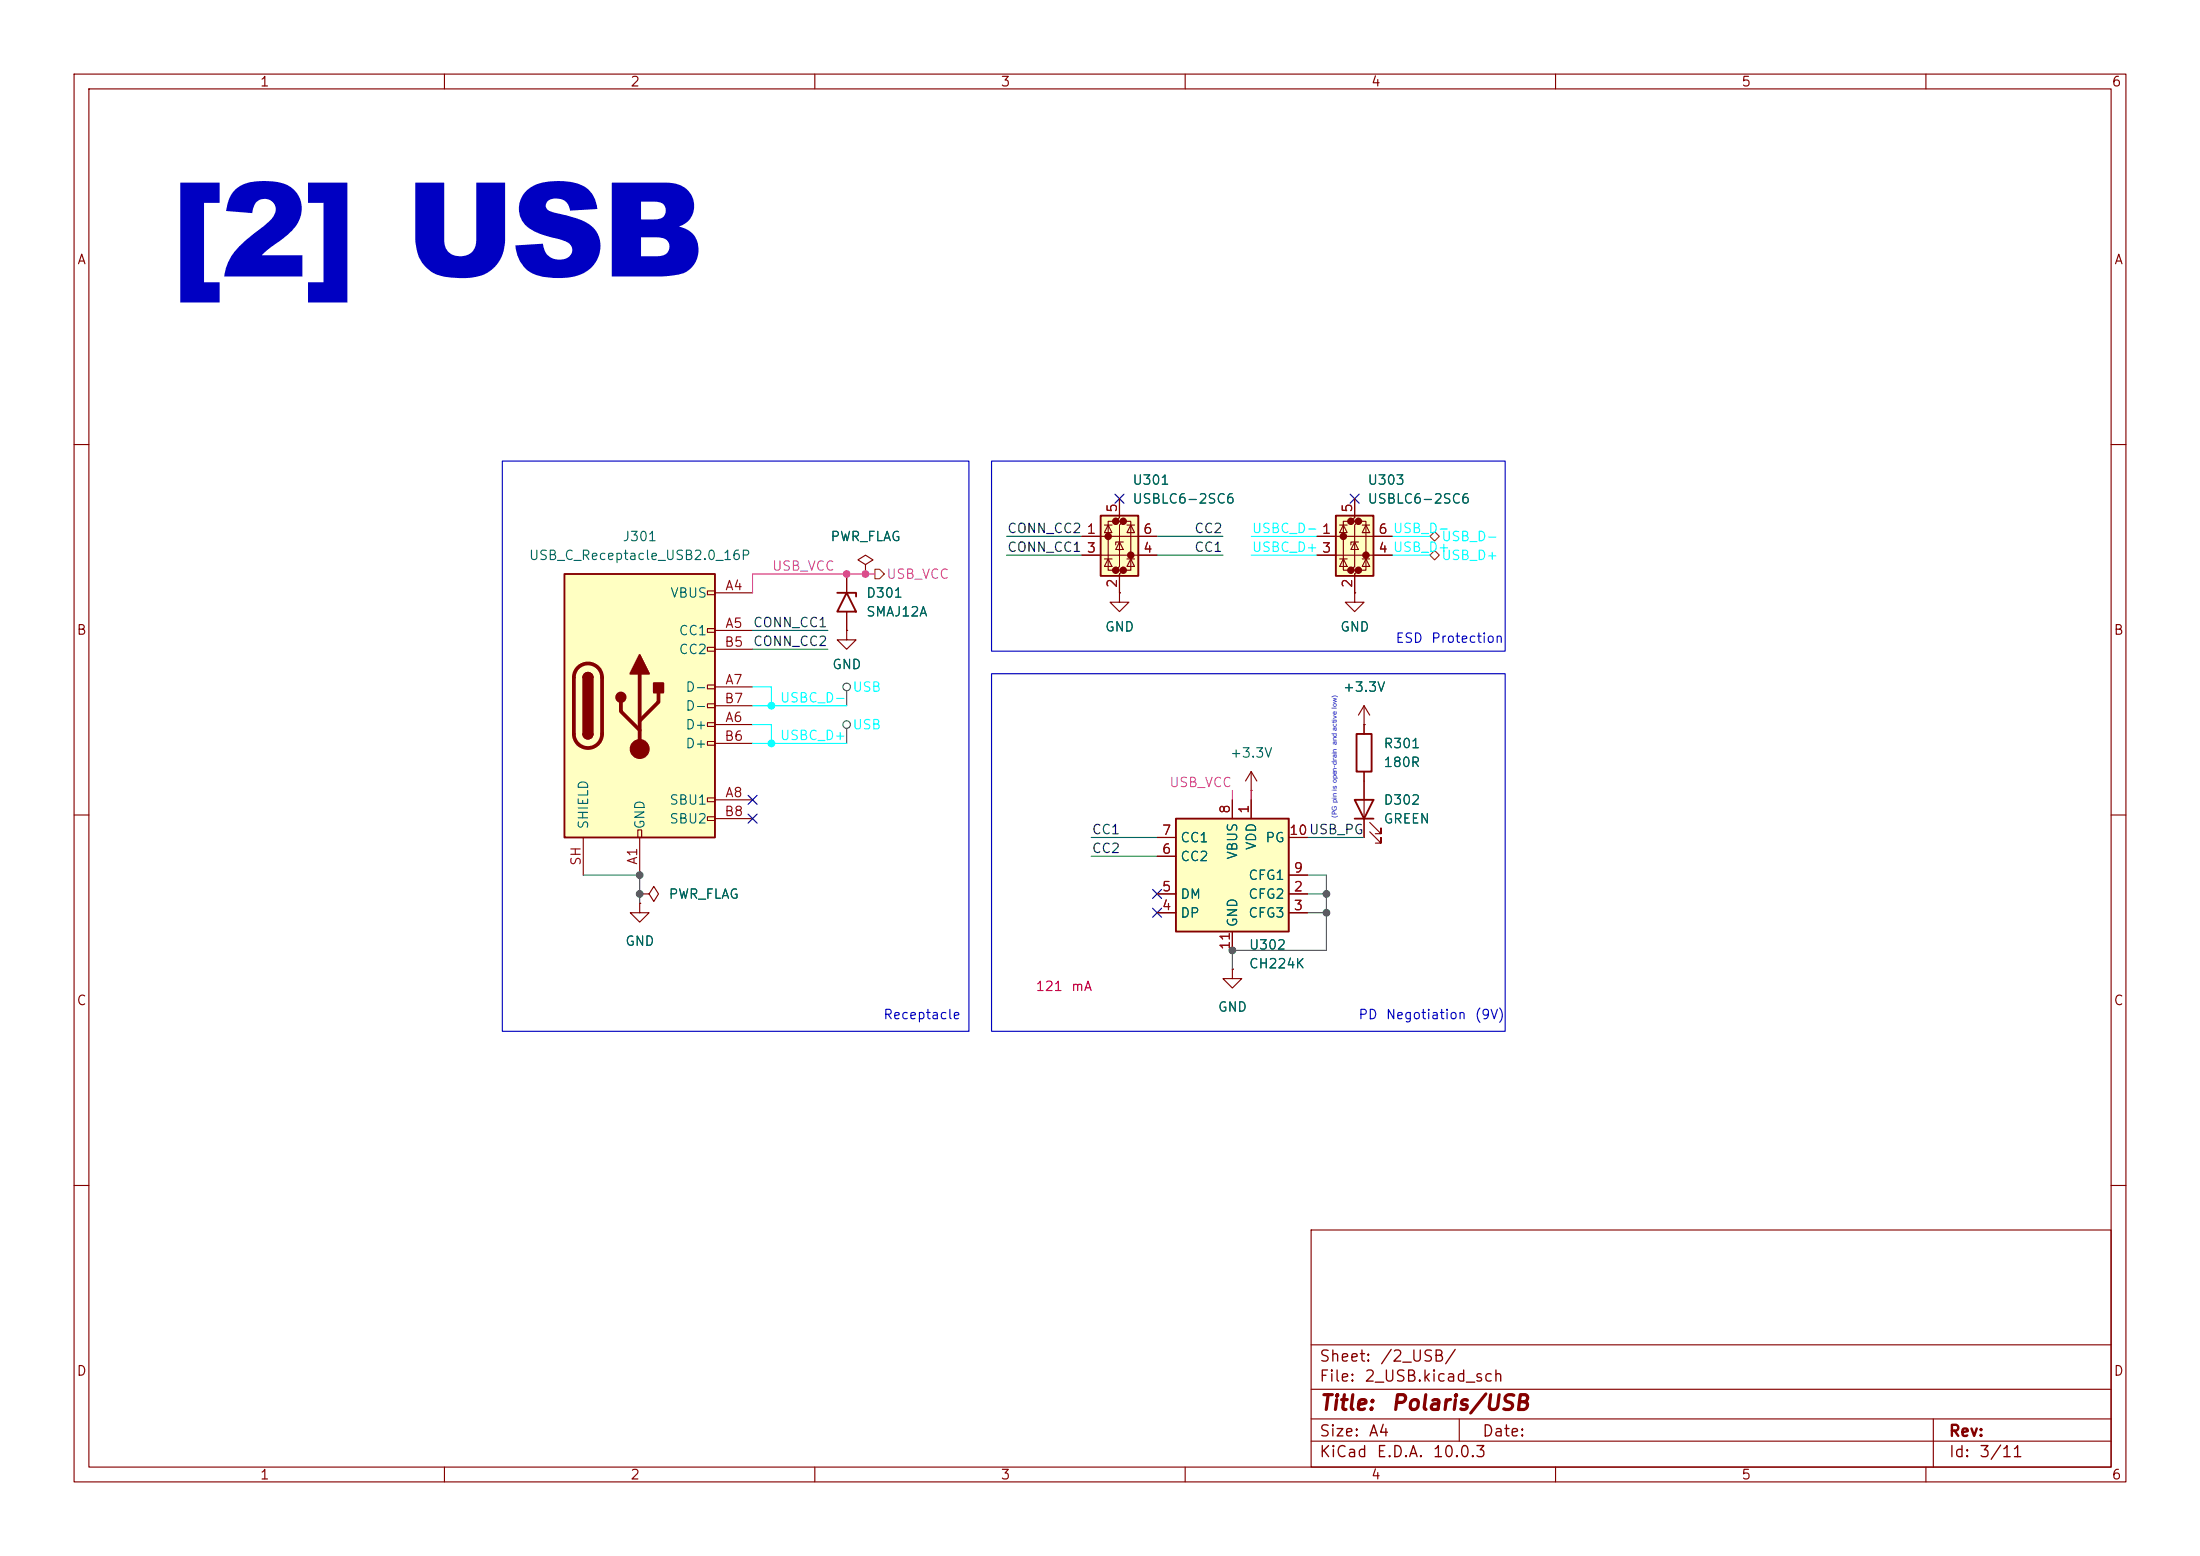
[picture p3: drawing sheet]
<svg xmlns="http://www.w3.org/2000/svg" width="297mm" height="210mm" viewBox="0 0 297 210" stroke-linecap="round" stroke-linejoin="round" font-family="sans-serif">
<g fill="none" stroke="#840000" stroke-width=".15">
<path d="M10 10h277v190h-277zM12 12h273v186h-273zM60 10v2M110 10v2M160 10v2M210 10v2M260 10v2M10 60h2M114.3 77.5v2.5M116.8 76.2l1.1-.6-1.1-.7-1 .7 1 .6v1.3M116.8 77.5h.1M285 60h2"/>
<path d="M114.3 85.1v1.3h1.3l-1.3 1.2-1.3-1.2h1.3M114.3 85.1h.1M114.3 82.6v2.5M184.1 97.8v1.3M10 110h2M168.9 106.7h.1M168.9 104.1l-.8 1.3M168.9 104.1l.8 1.3M168.9 104.1v2.6M184.1 104.1v1.3M285 110h2M86.4 121.9v1.3h1.2l-1.2 1.3-1.3-1.3h1.3"/>
<path d="M86.4 121.9h.1M10 160h2M177 166h108v32h-108zM285 160h2M60 198v2M110 198v2M160 198v2M177 194.5h108M177 191.5h108M177 187.5h108M177 181.5h108M197 191.5v3"/>
<path d="M210 198v2M260 198v2M261 191.5v6.5"/>
</g>
<path d="M113 80h2.6v.5M114.3 80l1.3 2.6h-2.6zM183.1 99.1h2.1v5h-2.1z" fill="none" stroke="#840000" stroke-width=".25"/>
<path d="M76.2 77.5h20.3v35.5h-20.3z" fill="#ffffc2"/>
<g fill="none" stroke="#840000" stroke-width=".15">
<path d="M95.5 79.8h1v.5h-1zM95.5 84.8h1v.5h-1zM95.5 87.4h1v.5h-1zM95.5 92.5h1v.5h-1zM95.5 95h1v.5h-1zM95.5 97.5h1v.5h-1zM96.5 80h5.1M96.5 85.1h5.1M96.5 97.8h5.1M96.5 92.7h5.1M96.5 87.6h5.1M96.5 95.3h5.1"/>
<path d="M184.1 97.8h.1M184.1 95.3v2.5M184.1 95.3l-.7 1.2M184.1 95.3l.8 1.2M78.7 113v5.1M86.1 112h.5v1h-.5zM86.4 113v5.1M95.5 100.1h1v.5h-1zM95.5 107.7h1v.5h-1zM95.5 110.2h1v.5h-1zM96.5 108h5.1M96.5 100.3h5.1"/>
<path d="M96.5 110.5h5.1M184.1 105.4v7.6M184.9 112.3l1.5 1.5v-.8v.8h-.7M184.9 111l1.5 1.5v-.7v.7h-.7M86.4 120.7h1.2l.7-1.1 .6 1.1-.6 1-.7-1M86.4 120.7h.1"/>
</g>
<path d="M76.2 77.5h20.3v35.5h-20.3zM78.7 91.4a.64 .64 0 0 1 .7-.6 .64 .64 0 0 1 .6 .6M78.7 99.1a.64 .64 0 0 0 .7 .6 .64 .64 0 0 0 .6-.6M182.9 108h2.5l-1.3 2.5zM182.9 110.5h2.5" fill="none" stroke="#840000" stroke-width=".25"/>
<path d="M78 90.1a1.9 1.9 0 0 1 2.1-.4 1.9 1.9 0 0 1 1.2 1.7v7.7a1.91 1.91 0 0 1-1.9 1.9 1.91 1.91 0 0 1-1.9-1.9v-7.7a1.9 1.9 0 0 1 .5-1.3zM83.8 94.7v1.3l2.6 2.6M86.4 90.9v10.2M88.9 93.5v1.2l-2.5 2.6" fill="none" stroke="#840000" stroke-width=".51"/>
<g fill="#840000" stroke="#840000" stroke-width=".25">
<path d="M78.7 91.4h1.3v7.7h-1.3z"/>
<path d="M78.9 91a.64 .64 0 0 1 .7-.1 .64 .64 0 0 1 .4 .5h-1.3z"/>
<path d="M78.7 99.1h1.3a.64 .64 0 0 1-.6 .6 .64 .64 0 0 1-.7-.6z"/>
<path d="M86.4 88.4l1.2 2.5h-2.5z"/>
<path d="M88.3 92.2h1.2v1.3h-1.2z"/>
<circle cx="83.8" cy="94.1" r=".63"/>
</g>
<circle cx="86.4" cy="101.1" r="1.27" fill="#840000" stroke="#840000" stroke-width=".15"/>
<path d="M158.7 110.5h15.3v15.2h-15.3z" fill="#ffffc2"/>
<path d="M158.7 110.5h15.3v15.2h-15.3z" fill="none" stroke="#840000" stroke-width=".25"/>
<g fill="none" stroke="#840000" stroke-width=".15">
<path d="M182.9 80v1.3h1.2l-1.2 1.3-1.3-1.3h1.3M182.9 80h.1M156.2 115.6h2.5M156.2 113h2.5M166.4 108v2.5M168.9 108v2.5M174 113h2.5M174 118.1h2.5M156.2 120.7h2.5M156.2 123.2h2.5M166.4 130.8v1.3h1.2l-1.2 1.3-1.3-1.3h1.3M166.4 130.8h.1"/>
<path d="M166.4 125.7v2.6M174 120.7h2.5M174 123.2h2.5"/>
</g>
<path d="M180.3 69.6h5.1v8.1h-5.1z" fill="#ffffc2"/>
<g fill="#840000" stroke="#840000" stroke-width=".51">
<circle cx="181.4" cy="72.4" r=".25"/>
<circle cx="182.4" cy="70.4" r=".25"/>
<circle cx="182.4" cy="77" r=".25"/>
<circle cx="183.4" cy="70.4" r=".25"/>
<circle cx="183.4" cy="77" r=".25"/>
<circle cx="184.4" cy="74.9" r=".25"/>
</g>
<g fill="none" stroke="#840000" stroke-width=".15">
<path d="M177.8 72.4h10.2M177.8 74.9h10.2M180.8 75.4h1.1M180.8 70.9h1.1M181.4 70.9l.5 1h-1.1zM181.4 75.4l.5 1.1h-1.1zM182.4 70.4h-1v6.6h1M182.9 67.3v2.6l-.5 .5h1l-.5 .5v5.6l-.5 .5h1l-.5 .5v2.5M182.9 73.2l.5 1h-1zM183.4 73.2h-1v.3M183.4 70.4h1v6.6h-1M183.9 75.4h1"/>
<path d="M183.9 70.9h1M184.4 70.9l.5 1h-1zM184.4 75.4l.5 1.1h-1z"/>
</g>
<path d="M180.3 69.6h5.1v8.1h-5.1z" fill="none" stroke="#840000" stroke-width=".25"/>
<path d="M148.6 69.6h5.1v8.1h-5.1z" fill="#ffffc2"/>
<g fill="#840000" stroke="#840000" stroke-width=".51">
<circle cx="149.6" cy="72.4" r=".25"/>
<circle cx="150.6" cy="70.4" r=".25"/>
<circle cx="150.6" cy="77" r=".25"/>
<circle cx="151.6" cy="70.4" r=".25"/>
<circle cx="151.6" cy="77" r=".25"/>
<circle cx="152.7" cy="74.9" r=".25"/>
</g>
<g fill="none" stroke="#840000" stroke-width=".15">
<path d="M114.3 77.5v2.5M116.8 77.5h.1M146 72.4h10.2M146 74.9h10.2M149.1 75.4h1M149.1 70.9h1M149.6 70.9l.5 1h-1zM149.6 75.4l.5 1.1h-1zM150.6 70.4h-1v6.6h1M151.1 67.3v2.6l-.5 .5h1l-.5 .5v5.6l-.5 .5h1l-.5 .5v2.5M151.1 73.2l.5 1h-1zM151.6 73.2h-1v.3"/>
<path d="M151.6 70.4h1.1v6.6h-1.1M152.1 75.4h1.1M152.1 70.9h1.1M152.7 70.9l.5 1h-1.1zM152.7 75.4l.5 1.1h-1.1zM177.8 72.4h2.5M177.8 74.9h2.5M182.9 67.3v2.6M182.9 77.5v2.5M185.4 72.4h2.6M185.4 74.9h2.6M114.3 85.1h.1"/>
<path d="M114.3 82.6v2.5M151.1 80v1.3h1.3l-1.3 1.3-1.2-1.3h1.2M151.1 80h.1M182.9 80h.1M184.1 97.8h.1M184.1 97.8v1.3M156.2 115.6h2.5M156.2 113h2.5M166.4 108v2.5M168.9 108v2.5M174 113h2.5M174 118.1h2.5"/>
<path d="M184.1 104.1v3.9M184.1 110.5v2.5M86.4 121.9h.1M86.4 120.7h.1M156.2 120.7h2.5M156.2 123.2h2.5M166.4 130.8h.1M166.4 125.7v2.6M174 120.7h2.5M174 123.2h2.5"/>
</g>
<path d="M148.6 69.6h5.1v8.1h-5.1z" fill="none" stroke="#840000" stroke-width=".25"/>
<g fill="none" stroke="#484848" stroke-width=".15">
<path d="M114.3 93.2v2.1M114.3 98.3v2"/>
<circle cx="114.3" cy="92.7" r=".51"/>
<circle cx="114.3" cy="97.8" r=".51"/>
</g>
<path d="M118.1 76.8h.6l.7 .7-.7 .6h-.6zM193.7 71.8l.6 .6-.6 .6-.7-.6zM193.7 74.3l.6 .6-.6 .7-.7-.7z" fill="none" stroke="#725600" stroke-width=".15"/>
<path d="M118.1 77.5h-16.5v2.5M166.4 106.7v1.3" fill="none" stroke="#f0f" stroke-width=".15"/>
<path d="M168.9 72.4h8.9M168.9 74.9h8.9M188 72.4h5M188 74.9h5M101.6 92.7h2.5v2.6M101.6 97.8h2.5v2.5M101.6 95.3h12.7M101.6 100.3h12.7" fill="none" stroke="#0ff" stroke-width=".15"/>
<path d="M78.7 118.1h7.7v3.8M176.5 118.1h2.6v10.2h-12.7v2.5M176.5 123.2h2.6M176.5 120.7h2.6" fill="none" stroke="#595959" stroke-width=".15"/>
<path d="M135.9 74.9h10.1M135.9 72.4h10.1M156.2 74.9h8.9M156.2 72.4h8.9M101.6 87.6h10.2M101.6 85.1h10.2M147.3 115.6h8.9M147.3 113h8.9M176.5 113h7.6" fill="none" stroke="#009600" stroke-width=".15"/>
<path d="M168.9 106.7v1.3" fill="none" stroke="#f00" stroke-width=".15"/>
<path d="M150.5 66.7l1.2 1.2M151.7 66.7l-1.2 1.2M182.3 66.7l1.2 1.2M183.5 66.7l-1.2 1.2M101 107.3l1.2 1.3M101 109.9l1.2 1.2M102.2 107.3l-1.2 1.3M102.2 109.9l-1.2 1.2M155.6 122.6l1.2 1.2M155.6 120l1.2 1.3M156.8 122.6l-1.2 1.2M156.8 120l-1.2 1.3" fill="none" stroke="#000084" stroke-width=".15"/>
<path d="M67.8 62.2h63v77h-63zM133.9 62.2h69.3v25.7h-69.3zM133.9 90.9h69.3v48.3h-69.3z" fill="none" stroke="#0000c2" stroke-width=".15"/>
<g fill="#0ff" stroke="#0ff" stroke-width=".14">
<circle cx="104.1" cy="100.3" r=".46"/>
<circle cx="104.1" cy="95.3" r=".46"/>
</g>
<g fill="#f0f" stroke="#f0f" stroke-width=".14">
<circle cx="116.8" cy="77.5" r=".46"/>
<circle cx="114.3" cy="77.5" r=".46"/>
</g>
<g fill="#595959" stroke="#595959" stroke-width=".14">
<circle cx="86.4" cy="118.1" r=".46"/>
<circle cx="86.4" cy="120.7" r=".46"/>
<circle cx="179.1" cy="120.7" r=".46"/>
<circle cx="179.1" cy="123.2" r=".46"/>
<circle cx="166.4" cy="128.3" r=".46"/>
</g>
<text font-size="17.7" fill="#0000c2" x="23.2" y="37.3">[2] USB</text>
<g font-size="2" fill="#840000">
<text x="178" y="190.8">Title:</text>
<text x="187.7" y="190.8">Polaris/USB</text>
</g>
<g font-size="1.5" fill="#840000">
<text x="178" y="184.2">Sheet:</text>
<text x="186.2" y="184.2">/2_USB/</text>
<text x="178" y="186.9">File:</text>
<text x="184.1" y="186.9">2_USB.kicad_sch</text>
<text x="178" y="197.1">KiCad</text>
<text x="178" y="194.3">Size:</text>
<text x="184.7" y="194.3">A4</text>
<text x="185.7" y="197.1">E.D.A.</text>
<text x="193.3" y="197.1">10.0.3</text>
<text x="200" y="194.3">Date:</text>
<text x="263" y="194.3">Rev:</text>
<text x="263" y="197.1">Id:</text>
<text x="267.1" y="197.1">3/11</text>
</g>
<g font-size="1.3" fill="#840000">
<text x="35" y="12">1</text>
<text x="85" y="12">2</text>
<text x="135" y="12">3</text>
<text x="185" y="12">4</text>
<text x="235" y="12">5</text>
<text x="285" y="12">6</text>
<text x="10.3" y="36">A</text>
<text x="285.3" y="36">A</text>
<text x="10.3" y="86">B</text>
<text x="285.3" y="86">B</text>
<text x="10.3" y="136">C</text>
<text x="285.3" y="136">C</text>
<text x="10.3" y="186">D</text>
<text x="285.3" y="186">D</text>
<text x="35" y="200">1</text>
<text x="85" y="200">2</text>
<text x="135" y="200">3</text>
<text x="185" y="200">4</text>
<text x="235" y="200">5</text>
<text x="285" y="200">6</text>
</g>
<g font-size="1.3" fill="#006464">
<text x="152.8" y="65.7">U301</text>
<text x="184.5" y="65.7">U303</text>
<text x="152.8" y="68.3">USBLC6-2SC6</text>
<text x="184.5" y="68.3">USBLC6-2SC6</text>
<text x="71.3" y="75.9">USB_C_Receptacle_USB2.0_16P</text>
<text x="84" y="73.4">J301</text>
<text x="112" y="73.4">PWR_FLAG</text>
<text x="90.4" y="81">VBUS</text>
<text x="116.8" y="81">D301</text>
<text x="116.8" y="83.5">SMAJ12A</text>
<text x="91.6" y="86.1">CC1</text>
<text x="91.6" y="88.6">CC2</text>
<text x="149.1" y="85.6">GND</text>
<text x="180.8" y="85.6">GND</text>
<text x="92.5" y="93.7">D-</text>
<text x="112.3" y="90.6">GND</text>
<text x="181.2" y="93.7">+3.3V</text>
<text x="92.5" y="98.8">D+</text>
<text x="92.5" y="101.3">D+</text>
<text x="92.5" y="96.2">D-</text>
<text x="186.7" y="101.3">R301</text>
<text x="166" y="102.6">+3.3V</text>
<text x="186.7" y="103.8">180R</text>
<text x="79.7" y="112" transform="rotate(-90 79.7 112)">SHIELD</text>
<text x="87.3" y="112" transform="rotate(-90 87.3 112)">GND</text>
<text x="90.3" y="108.9">SBU1</text>
<text x="90.3" y="111.5">SBU2</text>
<text x="186.7" y="108.9">D302</text>
<text x="186.7" y="111.5">GREEN</text>
<text x="159.3" y="116.5">CC2</text>
<text x="159.3" y="114">CC1</text>
<text x="167.3" y="116.1" transform="rotate(-90 167.3 116.1)">VBUS</text>
<text x="168.4" y="119.1">CFG1</text>
<text x="169.9" y="114.8" transform="rotate(-90 169.9 114.8)">VDD</text>
<text x="170.7" y="114">PG</text>
<text x="90.2" y="121.6">PWR_FLAG</text>
<text x="159.3" y="124.2">DP</text>
<text x="159.3" y="121.6">DM</text>
<text x="167.3" y="125.2" transform="rotate(-90 167.3 125.2)">GND</text>
<text x="168.4" y="121.6">CFG2</text>
<text x="168.4" y="124.2">CFG3</text>
<text x="84.3" y="128">GND</text>
<text x="168.5" y="128.5">U302</text>
<text x="168.5" y="131">CH224K</text>
<text x="164.3" y="136.9">GND</text>
</g>
<g font-size="1.3" fill="#a90000">
<text x="151.1" y="69.3" transform="rotate(-90 151.1 69.3)">5</text>
<text x="182.9" y="69.3" transform="rotate(-90 182.9 69.3)">5</text>
<text x="146.6" y="72.4">1</text>
<text x="146.6" y="74.9">3</text>
<text x="154.2" y="74.9">4</text>
<text x="154.2" y="72.4">6</text>
<text x="178.4" y="72.4">1</text>
<text x="178.4" y="74.9">3</text>
<text x="186" y="74.9">4 USB_D+</text>
<text x="186" y="72.4">6 USB_D-</text>
<text x="186" y="74.9">4</text>
<text x="186" y="72.4">6</text>
<text x="97.8" y="80">A4</text>
<text x="151.1" y="79.4" transform="rotate(-90 151.1 79.4)">2</text>
<text x="182.9" y="79.4" transform="rotate(-90 182.9 79.4)">2</text>
<text x="97.7" y="87.6">B5</text>
<text x="97.8" y="85.1">A5</text>
<text x="97.7" y="95.2">B7</text>
<text x="97.8" y="92.7">A7</text>
<text x="97.7" y="100.3">B6</text>
<text x="97.8" y="97.8">A6</text>
<text x="97.8" y="107.9">A8</text>
<text x="97.7" y="110.5">B8</text>
<text x="156.8" y="113">7</text>
<text x="166.3" y="109.9" transform="rotate(-90 166.3 109.9)">8</text>
<text x="168.9" y="109.9" transform="rotate(-90 168.9 109.9)">1</text>
<text x="173.9" y="113">10USB_PG</text>
<text x="173.9" y="113">10</text>
<text x="78.7" y="116.9" transform="rotate(-90 78.7 116.9)">SH</text>
<text x="86.3" y="116.8" transform="rotate(-90 86.3 116.8)">A1</text>
<text x="156.8" y="115.5">6</text>
<text x="174.6" y="118.1">9</text>
<text x="156.8" y="123.2">4</text>
<text x="156.8" y="120.6">5</text>
<text x="174.6" y="120.6">2</text>
<text x="174.6" y="123.2">3</text>
<text x="166.3" y="128.3" transform="rotate(-90 166.3 128.3)">11</text>
</g>
<g font-size="1.3" fill="#f0f">
<text x="104.1" y="77.3">USB_VCC</text>
<text x="119.6" y="78.4">USB_VCC</text>
<text x="157.8" y="106.6">USB_VCC</text>
</g>
<g font-size="1.3" fill="#0f0f0f">
<text x="135.9" y="72.3">CONN_CC2</text>
<text x="135.9" y="74.8">CONN_CC1</text>
<text x="161.1" y="72.3">CC2</text>
<text x="161.1" y="74.8">CC1</text>
<text x="101.6" y="85">CONN_CC1</text>
<text x="101.6" y="87.5">CONN_CC2</text>
<text x="147.3" y="112.9">CC1</text>
<text x="147.3" y="115.4">CC2</text>
</g>
<g font-size="1.3" fill="#0ff">
<text x="168.9" y="72.3">USBC_D- 1</text>
<text x="168.9" y="74.8">USBC_D+ 3</text>
<text x="194.5" y="73.4">USB_D-</text>
<text x="194.5" y="75.9">USB_D+</text>
<text x="105.2" y="95.1">USBC_D-</text>
<text x="115" y="93.7">USB</text>
<text x="105.2" y="100.2">USBC_D+</text>
<text x="115" y="98.8">USB</text>
</g>
<g font-size="1.3" fill="#0000c2">
<text x="188.3" y="87.1">ESD</text>
<text x="193.1" y="87.1">Protection</text>
<text x="119.2" y="137.9">Receptacle</text>
<text x="183.3" y="137.9">PD</text>
<text x="187" y="137.9">Negotiation</text>
<text x="199" y="137.9">(9V)</text>
</g>
<g font-size="1.3" fill="#f00">
<text x="139.7" y="134.1">121</text>
<text x="144.5" y="134.1">mA</text>
</g>
<text font-size=".9" fill="#0000c2" x="180.5" y="110.3" transform="rotate(-90 180.5 110.3)">(PG pin is open-drain and active low)</text>
</svg>
